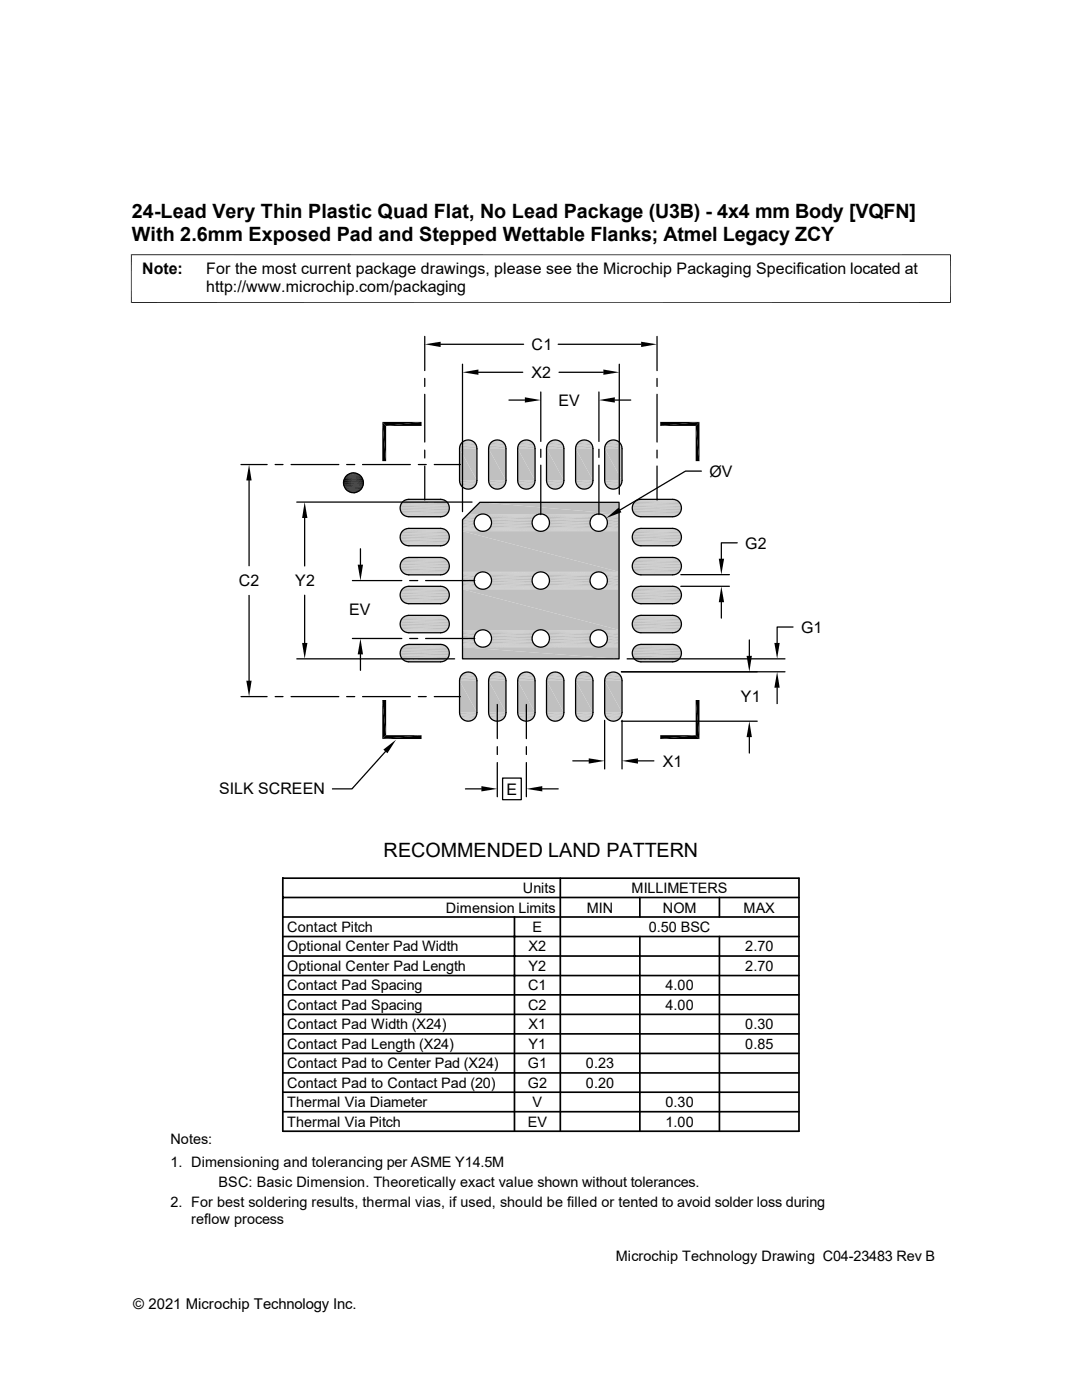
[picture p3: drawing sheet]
<svg xmlns="http://www.w3.org/2000/svg" width="216mm" height="279mm" viewBox="0 0 216 279" stroke-linecap="round" stroke-linejoin="round" font-family="sans-serif">
<g fill="#c0c0c0">
<path d="M93.4 102.6l2.4-2.4 27.7 2.4z"/>
<path d="M95.8 100.2h27.7v2.4z"/>
</g>
<g fill="none" stroke="#c0c0c0" stroke-width=".2">
<path d="M92.3 103.7h2.4M92.3 105.7h3.2M92.3 105.9h3.5M92.3 106h3.9M93.1 102.8h2.4M93.3 102.7h2.5M93.4 102.6h2.8M96.5 102.6h11.2M96.5 106h11.2M96.8 102.7h10.6M96.8 105.9h10.6M97.1 102.8h10"/>
<path d="M97.1 105.7h10M108.1 102.6h11.2M108.1 106h11.2M108.4 102.7h10.6M108.4 105.9h10.6M108.7 102.8h10M108.7 105.7h10M119.6 102.6h3.9M119.6 106h3.9M120 102.7h3.5M120 105.9h3.5M120.3 102.8h3.2"/>
<path d="M120.3 105.7h3.2"/>
</g>
<path d="M92.3 105.6h3M92.9 103h2.4M97.4 103h9.4M97.4 105.6h9.4M109 103h9.4M109 105.6h9.4M120.5 103h3M120.5 105.6h3" fill="none" stroke="#c0c0c0" stroke-width=".21"/>
<path d="M92.3 103.8h2.4M92.3 105.3h2.7M92.6 103.3h2.4M97.6 103.3h9M97.6 105.3h9M109.2 103.3h9M109.2 105.3h9M120.8 103.3h2.7M120.8 105.3h2.7" fill="none" stroke="#c0c0c0" stroke-width=".25"/>
<g fill="none" stroke="#c0c0c0" stroke-width=".3">
<path d="M92.3 104.5h2.3M92.3 104.8h2.4M92.3 105.1h2.6M92.3 103.5h2.6M97.8 103.5h8.6M97.8 105.1h8.6M98 103.8h8.3M98 104.8h8.3M98 104.5h8.2M109.4 103.5h8.6M109.4 105.1h8.6M109.5 103.8h8.4"/>
<path d="M109.5 104.8h8.4M109.6 104.5h8.2M120.9 103.5h2.6M120.9 105.1h2.6M121.1 103.8h2.4M121.1 104.8h2.4M121.2 104.5h2.3"/>
</g>
<path d="M92.3 104.1h2.3M98 104.1h8.2M109.6 104.1h8.2M121.2 104.1h2.3" fill="none" stroke="#c0c0c0" stroke-width=".34"/>
<g fill="#c0c0c0">
<path d="M92.3 106l31.2 8.1h-31.2z"/>
<path d="M92.3 106h31.2v8.1z"/>
</g>
<g fill="none" stroke="#c0c0c0" stroke-width=".2">
<path d="M92.3 114.2h3.9M92.3 114.3h3.5M92.3 114.4h3.2M92.3 117.3h3.2M92.3 117.5h3.5M92.3 117.6h3.9M96.5 114.2h11.2M96.5 117.6h11.2M96.8 114.3h10.6M96.8 117.5h10.6M97.1 114.4h10M97.1 117.3h10"/>
<path d="M108.1 114.2h11.2M108.1 117.6h11.2M108.4 114.3h10.6M108.4 117.5h10.6M108.7 114.4h10M108.7 117.3h10M119.6 114.2h3.9M119.6 117.6h3.9M120 114.3h3.5M120 117.5h3.5M120.3 114.4h3.2M120.3 117.3h3.2"/>
</g>
<path d="M92.3 114.6h3M92.3 117.2h3M97.4 114.6h9.4M97.4 117.2h9.4M109 114.6h9.4M109 117.2h9.4M120.5 114.6h3M120.5 117.2h3" fill="none" stroke="#c0c0c0" stroke-width=".21"/>
<path d="M92.3 114.8h2.7M92.3 116.9h2.7M97.6 114.8h9M97.6 116.9h9M109.2 114.8h9M109.2 116.9h9M120.8 114.8h2.7M120.8 116.9h2.7" fill="none" stroke="#c0c0c0" stroke-width=".25"/>
<g fill="none" stroke="#c0c0c0" stroke-width=".3">
<path d="M92.3 115.1h2.6M92.3 115.4h2.4M92.3 116.4h2.4M92.3 116.6h2.6M97.8 115.1h8.6M97.8 116.6h8.6M98 115.4h8.3M98 116.4h8.3M109.4 115.1h8.6M109.4 116.6h8.6M109.5 115.4h8.4M109.5 116.4h8.4"/>
<path d="M120.9 115.1h2.6M120.9 116.6h2.6M121.1 115.4h2.4M121.1 116.4h2.4"/>
</g>
<path d="M92.3 115.7h2.3M92.3 116h2.3M98 115.7h8.2M98 116h8.2M109.6 115.7h8.2M109.6 116h8.2M121.2 115.7h2.3M121.2 116h2.3" fill="none" stroke="#c0c0c0" stroke-width=".34"/>
<g fill="#c0c0c0">
<path d="M92.3 117.6l31.2 8.1h-31.2z"/>
<path d="M92.3 117.6h31.2v8.1z"/>
</g>
<g fill="none" stroke="#c0c0c0" stroke-width=".2">
<path d="M92.3 125.8h3.9M92.3 125.8h3.5M92.3 126h3.2M92.3 128.9h3.2M92.3 129.1h3.5M92.3 129.1h3.9M96.5 125.8h11.2M96.5 129.1h11.2M96.8 125.8h10.6M96.8 129.1h10.6M97.1 126h10M97.1 128.9h10"/>
<path d="M108.1 125.8h11.2M108.1 129.1h11.2M108.4 125.8h10.6M108.4 129.1h10.6M108.7 126h10M108.7 128.9h10M119.6 125.8h3.9M119.6 129.1h3.9M120 125.8h3.5M120 129.1h3.5M120.3 126h3.2M120.3 128.9h3.2"/>
</g>
<path d="M92.3 126.2h3M92.3 128.7h3M97.4 126.2h9.4M97.4 128.7h9.4M109 126.2h9.4M109 128.7h9.4M120.5 126.2h3M120.5 128.7h3" fill="none" stroke="#c0c0c0" stroke-width=".21"/>
<path d="M92.3 126.4h2.7M92.3 128.5h2.7M97.6 126.4h9M97.6 128.5h9M109.2 126.4h9M109.2 128.5h9M120.8 126.4h2.7M120.8 128.5h2.7" fill="none" stroke="#c0c0c0" stroke-width=".25"/>
<g fill="none" stroke="#c0c0c0" stroke-width=".3">
<path d="M92.3 126.7h2.6M92.3 127h2.4M92.3 127.3h2.3M92.3 127.9h2.4M92.3 128.2h2.6M97.8 126.7h8.6M97.8 128.2h8.6M98 127h8.3M98 127.9h8.3M98 127.3h8.2M109.4 126.7h8.6M109.4 128.2h8.6"/>
<path d="M109.5 127h8.4M109.5 127.9h8.4M109.6 127.3h8.2M120.9 126.7h2.6M120.9 128.2h2.6M121.1 127h2.4M121.1 127.9h2.4M121.2 127.3h2.3"/>
</g>
<path d="M92.3 127.6h2.3M98 127.6h8.2M109.6 127.6h8.2M121.2 127.6h2.3" fill="none" stroke="#c0c0c0" stroke-width=".34"/>
<g fill="#c0c0c0">
<path d="M92.3 129.2l31.2 2.3h-31.2z"/>
<path d="M92.3 129.2h31.2v2.3z"/>
</g>
<g fill="none" stroke="#000" stroke-width=".25">
<path d="M95.8 100.2h27.7v31.3h-31.2v-27.8z"/>
<circle cx="96.3" cy="115.9" r="1.74"/>
<circle cx="96.3" cy="104.3" r="1.74"/>
<circle cx="107.9" cy="104.3" r="1.74"/>
<circle cx="107.9" cy="115.9" r="1.74"/>
<circle cx="119.5" cy="104.3" r="1.74"/>
<circle cx="119.5" cy="115.9" r="1.74"/>
<circle cx="96.3" cy="127.4" r="1.74"/>
<circle cx="107.9" cy="127.4" r="1.74"/>
<circle cx="119.5" cy="127.4" r="1.74"/>
</g>
<g fill="#c0c0c0">
<path d="M121.9 87.9h1z"/>
<path d="M122.2 87.8l.7 .1z"/>
<path d="M116.1 87.9h1z"/>
<path d="M116.4 87.8l.7 .1z"/>
<path d="M110.3 87.9h1z"/>
<path d="M110.7 87.8l.6 .1z"/>
<path d="M104.5 87.9h1z"/>
<path d="M104.9 87.8l.6 .1z"/>
<path d="M98.8 87.9h.9z"/>
<path d="M99.1 87.8l.6 .1z"/>
<path d="M93 87.9h.9z"/>
<path d="M93.3 87.8l.6 .1z"/>
<path d="M121.6 88h1.5z"/>
<path d="M121.9 87.9l1.2 .1z"/>
<path d="M115.8 88h1.5z"/>
<path d="M116.1 87.9l1.2 .1z"/>
<path d="M110 88h1.6z"/>
<path d="M110.3 87.9l1.3 .1z"/>
<path d="M104.2 88h1.6z"/>
<path d="M104.5 87.9l1.3 .1z"/>
<path d="M98.5 88h1.5z"/>
<path d="M98.8 87.9l1.2 .1z"/>
<path d="M92.7 88h1.5z"/>
<path d="M93 87.9l1.2 .1z"/>
</g>
<path d="M121.3 88.1h2.1" fill="none" stroke="#c0c0c0" stroke-width=".2"/>
<path d="M121.6 88h1.5l.3 .1z" fill="#c0c0c0"/>
<path d="M115.5 88.1h2.1" fill="none" stroke="#c0c0c0" stroke-width=".2"/>
<path d="M115.8 88h1.5l.3 .1z" fill="#c0c0c0"/>
<path d="M109.8 88.1h2" fill="none" stroke="#c0c0c0" stroke-width=".2"/>
<path d="M110 88h1.6l.2 .1z" fill="#c0c0c0"/>
<path d="M104 88.1h2" fill="none" stroke="#c0c0c0" stroke-width=".2"/>
<path d="M104.2 88h1.6l.2 .1z" fill="#c0c0c0"/>
<path d="M98.2 88.1h2.1" fill="none" stroke="#c0c0c0" stroke-width=".2"/>
<path d="M98.5 88h1.5l.3 .1z" fill="#c0c0c0"/>
<path d="M92.4 88.1h2.1" fill="none" stroke="#c0c0c0" stroke-width=".2"/>
<path d="M92.7 88h1.5l.3 .1z" fill="#c0c0c0"/>
<path d="M92.2 88.2h2.5M98 88.2h2.5M103.7 88.2h2.6M109.5 88.2h2.6M115.3 88.2h2.6M121.1 88.2h2.6" fill="none" stroke="#c0c0c0" stroke-width=".21"/>
<path d="M91.9 88.5h3M97.7 88.5h3M103.5 88.5h3M109.3 88.5h3M115.1 88.5h3M120.9 88.5h3" fill="none" stroke="#c0c0c0" stroke-width=".25"/>
<path d="M91.7 89h3.5M91.8 88.8h3.2M97.5 89h3.4M97.6 88.8h3.2M103.3 89h3.4M103.4 88.8h3.2M109.1 89h3.4M109.2 88.8h3.2M114.9 89h3.4M115 88.8h3.2M120.6 89h3.5M120.8 88.8h3.2" fill="none" stroke="#c0c0c0" stroke-width=".3"/>
<path d="M91.7 89.4h3.5M97.5 89.4h3.5M103.3 89.4h3.5M109.1 89.4h3.4M114.9 89.4h3.4M120.6 89.4h3.5" fill="none" stroke="#c0c0c0" stroke-width=".34"/>
<g fill="#c0c0c0">
<path d="M120.6 89.5l3.5 6.4h-3.5z"/>
<path d="M120.6 89.5h3.5v6.4z"/>
<path d="M114.9 89.5l3.4 6.4h-3.4z"/>
<path d="M114.9 89.5h3.4v6.4z"/>
<path d="M109.1 89.5l3.4 6.4h-3.4z"/>
<path d="M109.1 89.5h3.4v6.4z"/>
<path d="M103.3 89.5l3.5 6.4h-3.5z"/>
<path d="M103.3 89.5h3.5v6.4z"/>
<path d="M97.5 89.5l3.5 6.4h-3.5z"/>
<path d="M97.5 89.5h3.5v6.4z"/>
<path d="M91.7 89.5l3.5 6.4h-3.5z"/>
<path d="M91.7 89.5h3.5v6.4z"/>
</g>
<path d="M91.7 96.1h3.5M97.5 96.1h3.5M103.3 96.1h3.5M109.1 96.1h3.4M114.9 96.1h3.4M120.6 96.1h3.5" fill="none" stroke="#c0c0c0" stroke-width=".34"/>
<path d="M91.7 96.4h3.5M91.8 96.7h3.2M97.5 96.4h3.4M97.6 96.7h3.2M103.3 96.4h3.4M103.4 96.7h3.2M109.1 96.4h3.4M109.2 96.7h3.2M114.9 96.4h3.4M115 96.7h3.2M120.6 96.4h3.5M120.8 96.7h3.2" fill="none" stroke="#c0c0c0" stroke-width=".3"/>
<path d="M91.9 96.9h3M97.7 96.9h3M103.5 96.9h3M109.3 96.9h3M115.1 96.9h3M120.9 96.9h3" fill="none" stroke="#c0c0c0" stroke-width=".25"/>
<path d="M92.2 97.2h2.5M98 97.2h2.5M103.7 97.2h2.6M109.5 97.2h2.6M115.3 97.2h2.6M121.1 97.2h2.6" fill="none" stroke="#c0c0c0" stroke-width=".21"/>
<path d="M121.3 97.3l1.8 .2h-1.5z" fill="#c0c0c0"/>
<path d="M121.3 97.4h2.1" fill="none" stroke="#c0c0c0" stroke-width=".2"/>
<path d="M115.5 97.3l1.8 .2h-1.5z" fill="#c0c0c0"/>
<path d="M115.5 97.4h2.1" fill="none" stroke="#c0c0c0" stroke-width=".2"/>
<path d="M109.8 97.3l1.8 .2h-1.6z" fill="#c0c0c0"/>
<path d="M109.8 97.4h2" fill="none" stroke="#c0c0c0" stroke-width=".2"/>
<path d="M104 97.3l1.8 .2h-1.6z" fill="#c0c0c0"/>
<path d="M104 97.4h2" fill="none" stroke="#c0c0c0" stroke-width=".2"/>
<path d="M98.2 97.3l1.8 .2h-1.5z" fill="#c0c0c0"/>
<path d="M98.2 97.4h2.1" fill="none" stroke="#c0c0c0" stroke-width=".2"/>
<path d="M92.4 97.3l1.8 .2h-1.5z" fill="#c0c0c0"/>
<path d="M92.4 97.4h2.1" fill="none" stroke="#c0c0c0" stroke-width=".2"/>
<g fill="#c0c0c0">
<path d="M121.6 97.5l1.3 .1z"/>
<path d="M121.6 97.5h1.5l-.2 .1z"/>
<path d="M115.8 97.5l1.3 .1z"/>
<path d="M115.8 97.5h1.5l-.2 .1z"/>
<path d="M110 97.5l1.3 .1z"/>
<path d="M110 97.5h1.6l-.3 .1z"/>
<path d="M104.2 97.5l1.3 .1z"/>
<path d="M104.2 97.5h1.6l-.3 .1z"/>
<path d="M98.5 97.5l1.2 .1z"/>
<path d="M98.5 97.5h1.5l-.3 .1z"/>
<path d="M92.7 97.5l1.2 .1z"/>
<path d="M92.7 97.5h1.5l-.3 .1z"/>
<path d="M121.9 97.6h.7z"/>
<path d="M121.9 97.6h1z"/>
<path d="M116.1 97.6h.7z"/>
<path d="M116.1 97.6h1z"/>
<path d="M110.3 97.6h.7z"/>
<path d="M110.3 97.6h1z"/>
<path d="M104.5 97.6h.7z"/>
<path d="M104.5 97.6h1z"/>
<path d="M98.8 97.6h.6z"/>
<path d="M98.8 97.6h.9z"/>
<path d="M93 97.6h.6z"/>
<path d="M93 97.6h.9z"/>
</g>
<g fill="none" stroke="#c0c0c0" stroke-width=".2">
<path d="M80.6 99.8h8.3M80.9 99.7h7.7M81.2 99.7h7.1M127 99.8h8.2M127.3 99.7h7.6M127.6 99.7h7M80.4 102.8h8.7M80.4 111.6h8.7M80.6 102.9h8.3M80.6 105.6h8.3M80.6 108.7h8.3M80.6 111.4h8.3"/>
<path d="M80.6 114.5h8.3M80.6 117.2h8.3M80.9 103.1h7.7M80.9 105.5h7.7M80.9 108.8h7.7M80.9 111.3h7.7M80.9 114.6h7.7M80.9 117.1h7.7M81.2 103.1h7.1M81.2 105.5h7.1M81.2 108.9h7.1M81.2 111.3h7.1"/>
<path d="M81.2 114.7h7.1M81.2 117h7.1M126.7 102.8h8.7M126.7 111.6h8.7M127 102.9h8.2M127 105.6h8.2M127 108.7h8.2M127 111.4h8.2M127 114.5h8.2M127 117.2h8.2M127.3 103.1h7.6M127.3 105.5h7.6"/>
<path d="M127.3 108.8h7.6M127.3 111.3h7.6M127.3 114.6h7.6M127.3 117.1h7.6M127.6 103.1h7M127.6 105.5h7M127.6 108.9h7M127.6 111.3h7M127.6 114.7h7M127.6 117h7M80.4 120.1h8.7M80.4 128.9h8.7"/>
<path d="M80.6 120.3h8.3M80.6 123h8.3M80.6 126.1h8.3M80.6 128.8h8.3M80.6 131.9h8.3M80.9 120.4h7.7M80.9 122.9h7.7M80.9 126.2h7.7M80.9 128.7h7.7M80.9 132h7.7M81.2 120.5h7.1M81.2 122.8h7.1"/>
<path d="M81.2 126.3h7.1M81.2 128.6h7.1M81.2 132.1h7.1M126.7 120.1h8.7M126.7 128.9h8.7M127 120.3h8.2M127 123h8.2M127 126.1h8.2M127 128.8h8.2M127 131.9h8.2M127.3 120.4h7.6M127.3 122.9h7.6"/>
<path d="M127.3 126.2h7.6M127.3 128.7h7.6M127.3 132h7.6M127.6 120.5h7M127.6 122.8h7M127.6 126.3h7M127.6 128.6h7M127.6 132.1h7"/>
</g>
<g fill="none" stroke="#c0c0c0" stroke-width=".21">
<path d="M80.2 106h9.1M80.2 108.4h9.1M80.4 100h8.7M80.4 105.8h8.7M80.4 108.6h8.7M80.4 114.4h8.7M80.4 117.4h8.7M126.5 106h9.1M126.5 108.4h9.1M126.7 100h8.7M126.7 105.8h8.7M126.7 108.6h8.7"/>
<path d="M126.7 114.4h8.7M126.7 117.4h8.7M80.2 123.4h9.1M80.2 125.7h9.1M80.4 123.2h8.7M80.4 125.9h8.7M80.4 131.7h8.7M126.5 123.4h9.1M126.5 125.7h9.1M126.7 123.2h8.7M126.7 125.9h8.7M126.7 131.7h8.7"/>
</g>
<g fill="none" stroke="#c0c0c0" stroke-width=".25">
<path d="M80 100.5h9.5M80 102.3h9.5M80 112.1h9.5M80 113.9h9.5M80 117.9h9.5M80 119.7h9.5M80.2 100.2h9.1M80.2 102.6h9.1M80.2 111.8h9.1M80.2 114.1h9.1M80.2 117.6h9.1M80.2 119.9h9.1"/>
<path d="M126.3 100.5h9.5M126.3 102.3h9.5M126.3 112.1h9.5M126.3 113.9h9.5M126.3 117.9h9.5M126.3 119.7h9.5M126.5 100.2h9.1M126.5 102.6h9.1M126.5 111.8h9.1M126.5 114.1h9.1M126.5 117.6h9.1M126.5 119.9h9.1"/>
<path d="M80 129.4h9.5M80 131.2h9.5M80.2 129.2h9.1M80.2 131.5h9.1M126.3 129.4h9.5M126.3 131.2h9.5M126.5 129.2h9.1M126.5 131.5h9.1"/>
</g>
<g fill="none" stroke="#c0c0c0" stroke-width=".3">
<path d="M79.8 101.1h9.9M79.8 101.7h9.9M79.8 106.9h9.9M79.8 107.5h9.9M79.8 113h9.9M79.8 118.8h9.9M79.9 100.8h9.7M79.9 106.6h9.7M79.9 107.8h9.7M79.9 112.3h9.7M79.9 113.6h9.7M79.9 118.1h9.7"/>
<path d="M79.9 119.4h9.7M80 106.3h9.5M80 108.1h9.5M126.2 101.1h9.8M126.2 101.7h9.8M126.2 106.9h9.8M126.2 107.5h9.8M126.2 113h9.8M126.2 118.8h9.8M126.2 100.8h9.7M126.2 106.6h9.7M126.2 107.8h9.7"/>
<path d="M126.2 112.3h9.7M126.2 113.6h9.7M126.2 118.1h9.7M126.2 119.4h9.7M126.3 106.3h9.5M126.3 108.1h9.5M79.8 124.2h9.9M79.8 124.9h9.9M79.8 130h9.9M79.8 130.7h9.9M79.9 123.9h9.7M79.9 125.2h9.7"/>
<path d="M79.9 131h9.7M80 123.6h9.5M80 125.5h9.5M126.2 124.2h9.8M126.2 124.9h9.8M126.2 130h9.8M126.2 130.7h9.8M126.2 123.9h9.7M126.2 125.2h9.7M126.2 131h9.7M126.3 123.6h9.5M126.3 125.5h9.5"/>
</g>
<g fill="none" stroke="#c0c0c0" stroke-width=".34">
<path d="M79.8 101.4h9.9M79.8 107.2h9.9M79.8 112.6h9.9M79.8 113.3h9.9M79.8 118.4h9.9M79.8 119.1h9.9M79.9 102h9.7M126.2 101.4h9.8M126.2 107.2h9.8M126.2 112.6h9.8M126.2 113.3h9.8M126.2 118.4h9.8"/>
<path d="M126.2 119.1h9.8M126.2 102h9.7M79.8 124.5h9.9M79.8 130.3h9.9M79.9 129.7h9.7M126.2 124.5h9.8M126.2 130.3h9.8M126.2 129.7h9.7"/>
</g>
<g fill="#c0c0c0">
<path d="M121.9 134.2h1z"/>
<path d="M122.2 134.1l.7 .1z"/>
<path d="M116.1 134.2h1z"/>
<path d="M116.4 134.1l.7 .1z"/>
<path d="M110.3 134.2h1z"/>
<path d="M110.7 134.1l.6 .1z"/>
<path d="M104.5 134.2h1z"/>
<path d="M104.9 134.1l.6 .1z"/>
<path d="M98.8 134.2h.9z"/>
<path d="M99.1 134.1l.6 .1z"/>
<path d="M93 134.2h.9z"/>
<path d="M93.3 134.1l.6 .1z"/>
<path d="M121.6 134.3l.3-.1 1.2 .1z"/>
<path d="M121.9 134.2l1.2 .1z"/>
<path d="M115.8 134.3l.3-.1 1.2 .1z"/>
<path d="M116.1 134.2l1.2 .1z"/>
<path d="M110 134.3l.3-.1 1.3 .1z"/>
<path d="M110.3 134.2l1.3 .1z"/>
<path d="M104.2 134.3l.3-.1 1.3 .1z"/>
<path d="M104.5 134.2l1.3 .1z"/>
<path d="M98.5 134.3l.3-.1 1.2 .1z"/>
<path d="M98.8 134.2l1.2 .1z"/>
<path d="M92.7 134.3l.3-.1 1.2 .1z"/>
<path d="M93 134.2l1.2 .1z"/>
</g>
<path d="M121.3 134.4h2.1" fill="none" stroke="#c0c0c0" stroke-width=".2"/>
<path d="M121.6 134.3h1.5l.3 .2z" fill="#c0c0c0"/>
<path d="M115.5 134.4h2.1" fill="none" stroke="#c0c0c0" stroke-width=".2"/>
<path d="M115.8 134.3h1.5l.3 .2z" fill="#c0c0c0"/>
<path d="M109.8 134.4h2" fill="none" stroke="#c0c0c0" stroke-width=".2"/>
<path d="M110 134.3h1.6l.2 .2z" fill="#c0c0c0"/>
<path d="M104 134.4h2" fill="none" stroke="#c0c0c0" stroke-width=".2"/>
<path d="M104.2 134.3h1.6l.2 .2z" fill="#c0c0c0"/>
<path d="M98.2 134.4h2.1" fill="none" stroke="#c0c0c0" stroke-width=".2"/>
<path d="M98.5 134.3h1.5l.3 .2z" fill="#c0c0c0"/>
<path d="M92.4 134.4h2.1" fill="none" stroke="#c0c0c0" stroke-width=".2"/>
<path d="M92.7 134.3h1.5l.3 .2z" fill="#c0c0c0"/>
<path d="M92.2 134.6h2.5M98 134.6h2.5M103.7 134.6h2.6M109.5 134.6h2.6M115.3 134.6h2.6M121.1 134.6h2.6" fill="none" stroke="#c0c0c0" stroke-width=".21"/>
<path d="M91.9 134.8h3M97.7 134.8h3M103.5 134.8h3M109.3 134.8h3M115.1 134.8h3M120.9 134.8h3" fill="none" stroke="#c0c0c0" stroke-width=".25"/>
<path d="M91.7 135.4h3.5M91.8 135.1h3.2M97.5 135.4h3.4M97.6 135.1h3.2M103.3 135.4h3.4M103.4 135.1h3.2M109.1 135.4h3.4M109.2 135.1h3.2M114.9 135.4h3.4M115 135.1h3.2M120.6 135.4h3.5M120.8 135.1h3.2" fill="none" stroke="#c0c0c0" stroke-width=".3"/>
<path d="M91.7 135.7h3.5M97.5 135.7h3.5M103.3 135.7h3.5M109.1 135.7h3.4M114.9 135.7h3.4M120.6 135.7h3.5" fill="none" stroke="#c0c0c0" stroke-width=".34"/>
<g fill="#c0c0c0">
<path d="M120.6 135.8l3.5 6.4h-3.5z"/>
<path d="M120.6 135.8h3.5v6.4z"/>
<path d="M114.9 135.8l3.4 6.4h-3.4z"/>
<path d="M114.9 135.8h3.4v6.4z"/>
<path d="M109.1 135.8l3.4 6.4h-3.4z"/>
<path d="M109.1 135.8h3.4v6.4z"/>
<path d="M103.3 135.8l3.5 6.4h-3.5z"/>
<path d="M103.3 135.8h3.5v6.4z"/>
<path d="M97.5 135.8l3.5 6.4h-3.5z"/>
<path d="M97.5 135.8h3.5v6.4z"/>
<path d="M91.7 135.8l3.5 6.4h-3.5z"/>
<path d="M91.7 135.8h3.5v6.4z"/>
</g>
<path d="M91.7 142.4h3.5M97.5 142.4h3.5M103.3 142.4h3.5M109.1 142.4h3.4M114.9 142.4h3.4M120.6 142.4h3.5" fill="none" stroke="#c0c0c0" stroke-width=".34"/>
<path d="M91.7 142.7h3.5M91.8 143h3.2M97.5 142.7h3.4M97.6 143h3.2M103.3 142.7h3.4M103.4 143h3.2M109.1 142.7h3.4M109.2 143h3.2M114.9 142.7h3.4M115 143h3.2M120.6 142.7h3.5M120.8 143h3.2" fill="none" stroke="#c0c0c0" stroke-width=".3"/>
<path d="M91.9 143.3h3M97.7 143.3h3M103.5 143.3h3M109.3 143.3h3M115.1 143.3h3M120.9 143.3h3" fill="none" stroke="#c0c0c0" stroke-width=".25"/>
<path d="M92.2 143.5h2.5M98 143.5h2.5M103.7 143.5h2.6M109.5 143.5h2.6M115.3 143.5h2.6M121.1 143.5h2.6" fill="none" stroke="#c0c0c0" stroke-width=".21"/>
<path d="M121.3 143.6l1.8 .2h-1.5z" fill="#c0c0c0"/>
<path d="M121.3 143.7h2.1" fill="none" stroke="#c0c0c0" stroke-width=".2"/>
<path d="M115.5 143.6l1.8 .2h-1.5z" fill="#c0c0c0"/>
<path d="M115.5 143.7h2.1" fill="none" stroke="#c0c0c0" stroke-width=".2"/>
<path d="M109.8 143.6l1.8 .2h-1.6z" fill="#c0c0c0"/>
<path d="M109.8 143.7h2" fill="none" stroke="#c0c0c0" stroke-width=".2"/>
<path d="M104 143.6l1.8 .2h-1.6z" fill="#c0c0c0"/>
<path d="M104 143.7h2" fill="none" stroke="#c0c0c0" stroke-width=".2"/>
<path d="M98.2 143.6l1.8 .2h-1.5z" fill="#c0c0c0"/>
<path d="M98.2 143.7h2.1" fill="none" stroke="#c0c0c0" stroke-width=".2"/>
<path d="M92.4 143.6l1.8 .2h-1.5z" fill="#c0c0c0"/>
<path d="M92.4 143.7h2.1" fill="none" stroke="#c0c0c0" stroke-width=".2"/>
<g fill="#c0c0c0">
<path d="M121.6 143.8h1.3z"/>
<path d="M121.6 143.8h1.5z"/>
<path d="M115.8 143.8h1.3z"/>
<path d="M115.8 143.8h1.5z"/>
<path d="M110 143.8h1.3z"/>
<path d="M110 143.8h1.6z"/>
<path d="M104.2 143.8h1.3z"/>
<path d="M104.2 143.8h1.6z"/>
<path d="M98.5 143.8h1.2z"/>
<path d="M98.5 143.8h1.5z"/>
<path d="M92.7 143.8h1.2z"/>
<path d="M92.7 143.8h1.5z"/>
<path d="M121.9 143.8l.7 .1z"/>
<path d="M121.9 143.8h1z"/>
<path d="M116.1 143.8l.7 .1z"/>
<path d="M116.1 143.8h1z"/>
<path d="M110.3 143.8l.7 .1z"/>
<path d="M110.3 143.8h1z"/>
<path d="M104.5 143.8l.7 .1z"/>
<path d="M104.5 143.8h1z"/>
<path d="M98.8 143.8l.6 .1z"/>
<path d="M98.8 143.8h.9z"/>
<path d="M93 143.8l.6 .1z"/>
<path d="M93 143.8h.9z"/>
</g>
<g fill="none" stroke="#000" stroke-width=".25">
<path d="M84.8 67.1v6.9M84.8 75.5v1.6M84.8 78.7v9.5M87.9 68.7h16.6M92.3 72.7v29.4M95.5 74.3h8.8M101.6 79.8h3.1M107.9 78.2v9.9M111.4 68.7h16.5M111.5 74.3h8.9M119.5 78.2v9.9M122.7 79.8h3.2"/>
<path d="M123.6 72.7v25.9M131.1 67.1v6.9M131.1 75.5v1.6M131.1 78.7v9.5M48.1 92.7h5.2M49.7 95.9v17M54.9 92.7h1.6M58.1 92.7h9.5M69.2 92.7h1.6M72.3 92.7h9.6M83.5 92.7h1.5M84.8 89.8v1.6"/>
<path d="M84.8 93v6.8M86.7 92.7h5.2M92.1 88.4a1.74 1.74 0 0 1 1.9-.5 1.74 1.74 0 0 1 1.2 1.6v6.4a1.74 1.74 0 0 1-1.8 1.7 1.74 1.74 0 0 1-1.7-1.7v-6.4zM97.9 88.4a1.74 1.74 0 0 1 1.9-.5 1.74 1.74 0 0 1 1.2 1.6v6.4a1.74 1.74 0 0 1-1.8 1.7 1.74 1.74 0 0 1-1.7-1.7v-6.4zM103.7 88.4a1.74 1.74 0 0 1 1.9-.5 1.74 1.74 0 0 1 1.2 1.6v6.4a1.74 1.74 0 0 1-1.8 1.7 1.74 1.74 0 0 1-1.7-1.7v-6.4zM107.9 89.7v1.6M107.9 92.8v9.9M109.4 88.4a1.74 1.74 0 0 1 2-.5 1.74 1.74 0 0 1 1.1 1.6v6.4a1.74 1.74 0 0 1-1.7 1.7 1.74 1.74 0 0 1-1.7-1.7v-6.4zM115.2 88.4a1.74 1.74 0 0 1 2-.5 1.74 1.74 0 0 1 1.1 1.6v6.4a1.74 1.74 0 0 1-1.7 1.7 1.74 1.74 0 0 1-1.7-1.7v-6.4zM119.5 89.7v1.6M119.5 92.8v9.9M121 88.4a1.74 1.74 0 0 1 2-.5 1.74 1.74 0 0 1 1.1 1.6v6.4a1.74 1.74 0 0 1-1.7 1.7 1.74 1.74 0 0 1-1.8-1.7v-6.4z"/>
<path d="M131.1 89.8v1.6M131.1 93v6.8M140 94h-3.2l-13.1 7.8M49.7 118.8v17M59.2 100.2h35M60.8 103.4v9.5M60.8 118.8v9.5M70.3 115.9h9.9M71.9 109.5v3.2M80.2 100.3a1.73 1.73 0 0 1 1.4-.6h6.3a1.74 1.74 0 0 1 1.8 1.7 1.74 1.74 0 0 1-1.8 1.7h-6.3a1.74 1.74 0 0 1-1.6-1 1.74 1.74 0 0 1 .2-1.8zM80.2 106.1a1.73 1.73 0 0 1 1.4-.6h6.3a1.74 1.74 0 0 1 1.8 1.7 1.74 1.74 0 0 1-1.8 1.7h-6.3a1.74 1.74 0 0 1-1.6-1 1.74 1.74 0 0 1 .2-1.8zM80.2 111.9a1.73 1.73 0 0 1 1.4-.6h6.3a1.74 1.74 0 0 1 1.8 1.7 1.74 1.74 0 0 1-1.8 1.7h-6.3a1.74 1.74 0 0 1-1.6-1 1.74 1.74 0 0 1 .2-1.8z"/>
<path d="M80.2 117.6a1.73 1.73 0 0 1 1.4-.6h6.3a1.74 1.74 0 0 1 1.8 1.7 1.74 1.74 0 0 1-1.8 1.8h-6.3a1.74 1.74 0 0 1-1.6-1 1.74 1.74 0 0 1 .2-1.9zM81.7 115.9h1.7M84.9 115.9h9.8M126.5 117.6a1.73 1.73 0 0 1 1.4-.6h6.3a1.74 1.74 0 0 1 1.8 1.7 1.74 1.74 0 0 1-1.8 1.8h-6.3a1.74 1.74 0 0 1-1.6-1 1.74 1.74 0 0 1 .2-1.9zM126.5 111.9a1.73 1.73 0 0 1 1.4-.6h6.3a1.74 1.74 0 0 1 1.8 1.7 1.74 1.74 0 0 1-1.8 1.7h-6.3a1.74 1.74 0 0 1-1.6-1 1.74 1.74 0 0 1 .2-1.8zM126.5 106.1a1.73 1.73 0 0 1 1.4-.6h6.3a1.74 1.74 0 0 1 1.8 1.7 1.74 1.74 0 0 1-1.8 1.7h-6.3a1.74 1.74 0 0 1-1.6-1 1.74 1.74 0 0 1 .2-1.8zM126.8 100l1.1-.3h6.3a1.74 1.74 0 0 1 1.8 1.7 1.74 1.74 0 0 1-1.8 1.7h-6.3a1.74 1.74 0 0 1-1.7-1.1 1.74 1.74 0 0 1 .6-2zM135.8 117h9.7M135.8 114.7h9.7M147.1 108.3h-3.2v3.2M48.1 139h5.2M54.9 139h1.6"/>
<path d="M58.1 139h9.5M59.2 131.5h31.5M69.2 139h1.6M70.3 127.4h9.9M71.9 130.6v3.2M72.3 139h9.6M80.2 123.4a1.73 1.73 0 0 1 1.4-.6h6.3a1.74 1.74 0 0 1 1.8 1.7 1.74 1.74 0 0 1-1.8 1.8h-6.3a1.74 1.74 0 0 1-1.6-1 1.74 1.74 0 0 1 .2-1.9zM80.2 129.2a1.73 1.73 0 0 1 1.4-.6h6.3a1.74 1.74 0 0 1 1.8 1.7 1.74 1.74 0 0 1-1.8 1.8h-6.3a1.74 1.74 0 0 1-1.6-1 1.74 1.74 0 0 1 .2-1.9zM81.7 127.4h1.7M83.5 139h1.5M84.9 127.4h9.8M86.7 139h5.2"/>
<path d="M92.3 134.5a1.74 1.74 0 0 1 1.9-.2 1.74 1.74 0 0 1 1 1.5v6.4a1.74 1.74 0 0 1-1.8 1.7 1.74 1.74 0 0 1-1.7-1.7v-6.4a1.73 1.73 0 0 1 .6-1.3zM98.1 134.5a1.74 1.74 0 0 1 1.9-.2 1.74 1.74 0 0 1 1 1.5v6.4a1.74 1.74 0 0 1-1.8 1.7 1.74 1.74 0 0 1-1.7-1.7v-6.4a1.73 1.73 0 0 1 .6-1.3zM103.7 134.7a1.74 1.74 0 0 1 1.9-.5 1.74 1.74 0 0 1 1.2 1.6v6.4a1.74 1.74 0 0 1-1.8 1.7 1.74 1.74 0 0 1-1.7-1.7v-6.4zM109.4 134.7a1.74 1.74 0 0 1 2-.5 1.74 1.74 0 0 1 1.1 1.6v6.4a1.74 1.74 0 0 1-1.7 1.7 1.74 1.74 0 0 1-1.7-1.7v-6.4zM115.2 134.7a1.74 1.74 0 0 1 2-.5 1.74 1.74 0 0 1 1.1 1.6v6.4a1.74 1.74 0 0 1-1.7 1.7 1.74 1.74 0 0 1-1.7-1.7v-6.4zM121 134.7a1.74 1.74 0 0 1 2-.5 1.74 1.74 0 0 1 1.1 1.6v6.4a1.74 1.74 0 0 1-1.7 1.7 1.74 1.74 0 0 1-1.8-1.7v-6.4zM124 134.1h32.6M125.1 131.5h31.5M126.5 129.2a1.73 1.73 0 0 1 1.4-.6h6.3a1.74 1.74 0 0 1 1.8 1.7 1.74 1.74 0 0 1-1.8 1.8h-6.3a1.74 1.74 0 0 1-1.6-1 1.74 1.74 0 0 1 .2-1.9zM126.8 123.2l1.1-.4h6.3a1.74 1.74 0 0 1 1.8 1.7 1.74 1.74 0 0 1-1.8 1.8h-6.3a1.74 1.74 0 0 1-1.7-1.2 1.74 1.74 0 0 1 .6-1.9zM143.9 120.2v3.2M149.5 127.7v3.2"/>
<path d="M155.1 137.2v3.2M158.2 125.1h-3.1v3.2M76.9 150l-6.7 7.4h-3.9M92.9 157.4h3.2M99.2 140.6v6.8M99.2 149v1.6M99.2 152.2v6.8M100.3 155.3h3.7v4.3h-3.7zM105 140.6v6.8M105 149v1.6M105 152.2v6.8M108.2 157.4h3.2"/>
<path d="M114.3 151.8h3.2M120.6 143.8v9.7M124 143.9h27.1M124.1 143.8v9.7M127.3 151.8h3.2M149.5 147.1v3.2"/>
<circle cx="70.5" cy="96.4" r="1.98"/>
</g>
<g fill="none" stroke="#000" stroke-width=".34">
<path d="M56.4 179.1h103M56.4 175.3h103v50.5h-103zM111.8 175.3v50.5M127.7 179.1v3.9M143.6 179.1v3.9M56.4 183h103M56.4 190.8h103M56.4 186.9h103M56.4 194.7h103M56.4 198.5h103M102.7 183v42.8M127.7 186.9v38.9"/>
<path d="M143.6 186.9v38.9M56.4 202.4h103M56.4 206.3h103M56.4 218h103M56.4 210.2h103M56.4 214.1h103M56.4 221.9h103"/>
</g>
<g fill="#000">
<path d="M84.8 68.7l3.1-.5v1.1zM92.3 74.3l3.2-.6v1.1zM104.7 79.3l3.2 .5-3.2 .5zM120.4 73.7l3.2 .6-3.2 .5zM119.5 79.8l3.2-.5v1zM127.9 68.2l3.2 .5-3.2 .6zM49.7 92.7l.5 3.2h-1.1zM69.5 98.1l1.9 .1zM69.7 94.5h1.7l.1 .1zM69.7 98.2l1.5 .1zM69.7 98.2h1.7zM69.7 94.5h1.7z"/>
<path d="M69.8 94.4l1.6 .1zM69.8 98.3h1.2zM69.8 98.3h1.4zM69.8 94.4h1.4zM70.1 94.4h1.1zM70.1 98.3l.6 .1zM70.1 98.3h.9zM70.1 94.4h.9zM70.2 94.4h.8zM70.2 98.4h.5zM70.2 94.4h.5zM76.3 84.2l.7 7.8h-.7z"/>
<path d="M76.3 84.2h7.8l-7.1 .8zM76.3 84.2l.7 .8v7zM77 85l7.1-.8v.8zM131.7 84.2h7.9l-7.9 .8zM131.7 85l7.9-.8-.8 .8zM138.8 85l.8 7h-.8zM139.6 84.2v7.8l-.8-7zM60.8 100.2l.5 3.2h-1zM71.4 112.7h1l-.5 3.2zM121 103.4l2.4-2.1 .6 .9zM143.4 111.5h1.1l-.6 3.2zM49.1 135.8h1.1l-.5 3.2z"/>
<path d="M60.3 128.3h1l-.5 3.2zM71.9 127.4l.5 3.2h-1zM138.8 139.7l.8 7.8-.8-.8zM138.8 139.7h.8v7.8zM143.9 117l.6 3.2h-1.1zM149 130.9h1l-.5 3.2zM155.1 134.1l.5 3.1h-1.1zM154.5 128.3h1.1l-.5 3.2zM76.3 139.7l.7 7-.7 .8zM76.5 149.6l2.5-2-1.7 2.7zM76.3 139.7h.7v7zM76.3 147.5l7.8-.8v.8z"/>
<path d="M77 146.7h7.1l-7.8 .8zM96.1 156.9l3.1 .5-3.1 .5zM105 157.4l3.2-.5v1zM117.5 151.3l3.1 .5-3.1 .6zM124.1 151.8l3.2-.5v1.1zM131.7 146.7h7.1l-7.1 .8zM131.7 147.5l7.1-.8 .8 .8zM149.5 143.9l.5 3.2h-1z"/>
</g>
<g fill="none" stroke="#000" stroke-width=".2">
<path d="M26.1 50.8h163.6M26.2 50.8v9.7M189.7 50.8v9.7M26.1 60.4h163.6M68.5 96.3h4.1M68.5 96.6h4.1M68.5 95.9h4M68.6 97h3.9M68.7 95.5h3.7M68.7 97.2h3.7M68.7 95.3h3.6M68.7 97.4h3.6"/>
<path d="M68.8 95.2h3.5M68.8 97.5h3.5M68.9 95h3.2M68.9 97.7h3.2M69.1 94.9h2.9M69.1 97.8h2.9M69.2 94.8h2.6M69.2 97.9h2.6M69.4 94.7h2.3M69.4 98.1h2.3M69.5 94.6h2M69.5 98.2h2"/>
</g>
<path d="M68.5 96.1h4.1M68.5 96.5h4.1M68.5 96.8h4M68.6 95.7h3.9" fill="none" stroke="#000" stroke-width=".21"/>
<g font-size="3.9">
<text x="26.3" y="43.5">24-Lead Very Thin Plastic Quad Flat, No Lead Package (U3B) - 4x4 mm Body [VQFN]</text>
<text x="26.3" y="48">With 2.6mm Exposed Pad and Stepped Wettable Flanks; Atmel Legacy ZCY</text>
<text x="76.5" y="171.1">RECOMMENDED LAND PATTERN</text>
</g>
<g font-size="3.2">
<text x="28.4" y="54.6">Note:</text>
<text x="41.1" y="54.6">For the most current package drawings, please see the Microchip Packaging Specification located at</text>
<text x="41.1" y="58.3">http://www.microchip.com/packaging</text>
<text x="106.1" y="69.9">C1</text>
<text x="106" y="75.4">X2</text>
<text x="111.5" y="81">EV</text>
<text x="141.6" y="95.1">ØV</text>
<text x="148.7" y="109.5">G2</text>
<text x="47.7" y="117">C2</text>
<text x="58.9" y="117">Y2</text>
<text x="69.7" y="122.8">EV</text>
<text x="159.9" y="126.2">G1</text>
<text x="147.8" y="140.2">Y1</text>
<text x="132.2" y="153">X1</text>
<text x="43.7" y="158.5">SILK SCREEN</text>
<text x="101" y="158.6">E</text>
</g>
<text font-size="3" x="26.6" y="261.3">© 2021 Microchip Technology Inc.</text>
<g font-size="2.9">
<text x="104.3" y="178.2">Units</text>
<text x="126" y="178.2">MILLIMETERS</text>
<text x="57.3" y="186">Contact Pitch</text>
<text x="89" y="182.1">Dimension Limits</text>
<text x="106.3" y="186">E</text>
<text x="117.1" y="182.1">MIN</text>
<text x="129.5" y="186">0.50 BSC</text>
<text x="132.2" y="182.1">NOM</text>
<text x="148.4" y="182.1">MAX</text>
<text x="57.3" y="189.9">Optional Center Pad Width</text>
<text x="105.5" y="189.9">X2</text>
<text x="148.7" y="189.9">2.70</text>
<text x="57.3" y="197.7">Contact Pad Spacing</text>
<text x="57.3" y="193.8">Optional Center Pad Length</text>
<text x="105.4" y="197.7">C1</text>
<text x="105.5" y="193.8">Y2</text>
<text x="132.8" y="197.7">4.00</text>
<text x="148.7" y="193.8">2.70</text>
<text x="57.3" y="201.5">Contact Pad Spacing</text>
<text x="105.4" y="201.5">C2</text>
<text x="132.8" y="201.5">4.00</text>
<text x="57.3" y="209.3">Contact Pad Length (X24)</text>
<text x="57.3" y="205.4">Contact Pad Width (X24)</text>
<text x="105.5" y="209.3">Y1</text>
<text x="105.5" y="205.4">X1</text>
<text x="148.7" y="209.3">0.85</text>
<text x="148.7" y="205.4">0.30</text>
<text x="57.3" y="213.2">Contact Pad to Center Pad (X24)</text>
<text x="105.3" y="213.2">G1</text>
<text x="116.9" y="213.2">0.23</text>
<text x="57.3" y="217.1">Contact Pad to Contact Pad (20)</text>
<text x="57.3" y="221">Thermal Via Diameter</text>
<text x="105.3" y="217.1">G2</text>
<text x="106.3" y="221">V</text>
<text x="116.9" y="217.1">0.20</text>
<text x="132.8" y="221">0.30</text>
<text x="57.3" y="224.8">Thermal Via Pitch</text>
<text x="105.3" y="224.8">EV</text>
<text x="132.8" y="224.8">1.00</text>
<text x="34" y="232.9">1. Dimensioning and tolerancing per ASME Y14.5M</text>
<text x="34" y="228.3">Notes:</text>
<text x="43.6" y="236.9">BSC: Basic Dimension. Theoretically exact value shown without tolerances.</text>
<text x="34" y="240.9">2. For best soldering results, thermal vias, if used, should be filled or tented to avoid solder loss during</text>
<text x="38.1" y="244.3">reflow process</text>
<text x="122.9" y="251.6">Microchip Technology Drawing C04-23483 Rev B</text>
</g>
</svg>
